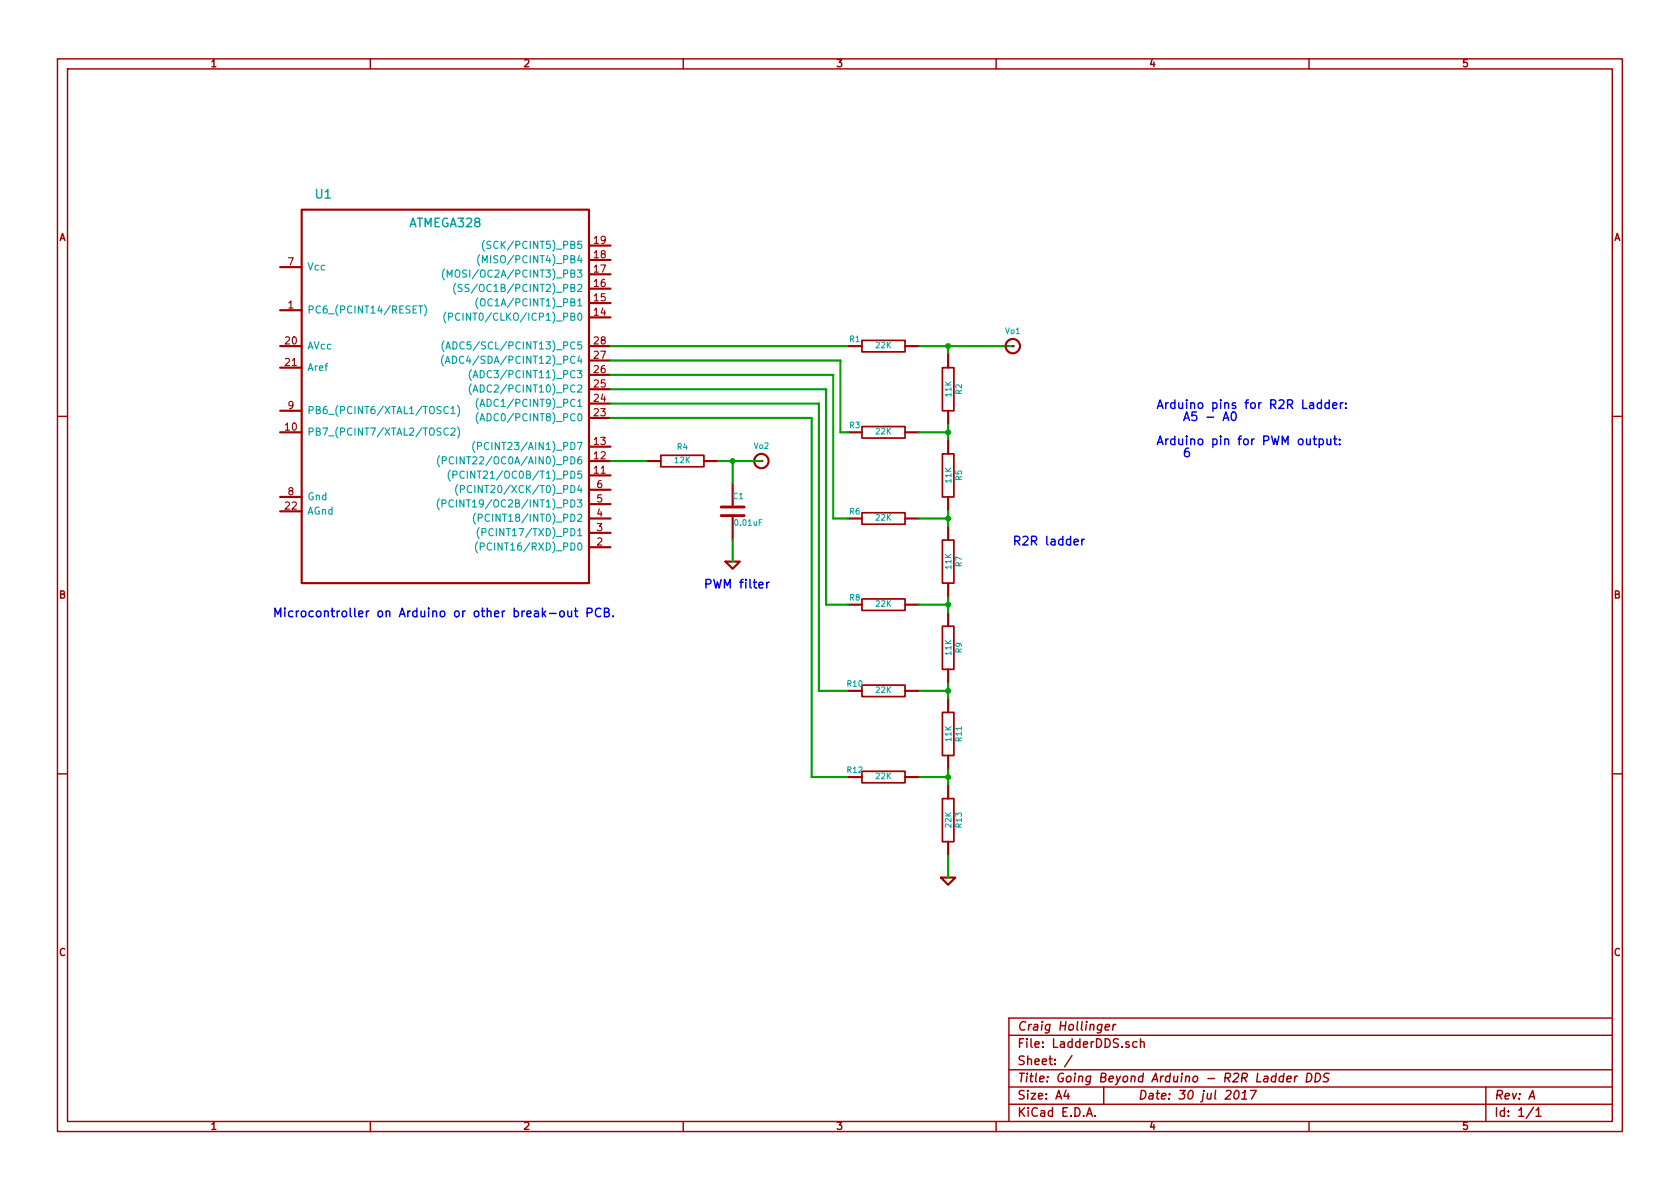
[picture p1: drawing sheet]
<svg xmlns="http://www.w3.org/2000/svg" width="297mm" height="210mm" viewBox="0 0 297 210" stroke-linecap="round" stroke-linejoin="round" font-family="sans-serif">
<g fill="none" stroke="#a00000" stroke-width=".25">
<path d="M10.2 10.4h276.6v189.7h-276.6zM11.9 12.2h273.2v186.1h-273.2zM65.5 10.4v1.8M120.8 10.4v1.8M176.1 10.4v1.8M231.4 10.4v1.8M10.2 73.6h1.7M285.1 73.6h1.7M10.2 136.8h1.7M285.1 136.8h1.7M65.5 198.3v1.8M120.8 198.3v1.8"/>
<path d="M176.1 198.3v1.8M178.4 183.1h106.7M178.4 189.2h106.7M178.4 195.3h106.7M178.4 192.2h106.7M188.5 192.8l-.4 1h1M188.8 193.3v1.1M189.5 186.7l-1.3 1.9M192.1 197.4l.5-1.5 .5 1.5M192.3 197h.7M193.6 197.3v.1M195.1 192.2v3.1"/>
<path d="M195.4 181.7l.8-.2-.1-.3h-.6l-.1 .8 .2 .2 .4-.1M196.8 181.1l-.1 1.1M197.3 181.1l-.3 .1-.2 .3M201 184.3a.48 .48 0 0 0-.6 0v.8l.2 .1 .4-.1M201.7 184.3a.36 .36 0 0 1 .6 .1v.8M201.7 183.7v1.5M218.4 193l.4-.2a.88 .88 0 0 1-.3 1.6l-.3-.3a1.19 1.19 0 0 1 .2-1.1zM219.5 194.4h.9M219.7 193.3l.5-.5-.2 1.6M221.1 192.8h1l-.8 1.6M226.9 190.4l-.1-.1a.52 .52 0 0 0-.6 .3v.6l.2 .1 .4-.1M227 189.8l-.2 1.5"/>
<path d="M227.5 190.8l.8-.1-.1-.3h-.5l-.2 .7 .2 .2 .4-.1M229 190.3l-.1 1M229.4 190.3l-.3 .1-.2 .2M231.1 189.8a.76 .76 0 0 1 .9 .5 .76 .76 0 0 1-.5 .9l-.5 .1zM231.4 198.3v1.8M232.7 189.8a.76 .76 0 0 1 .8 .5 .76 .76 0 0 1-.4 .9l-.6 .1zM235 189.9a.61 .61 0 0 0-.9 .2l.1 .3 .4 .2a.36 .36 0 0 1 .3 .4 .36 .36 0 0 1-.4 .3l-.6-.1M262.7 192.2v6.1M270.3 194.4l.7-1.6 .3 1.6M271.1 195.8l-1.3 2M271.6 196.3l.4-.4v1.5M271.6 197.4h.9"/>
<path d="M285.1 180h-106.7v18.3"/>
</g>
<g fill="none" stroke="#a00000" stroke-width=".38">
<path d="M53.3 37.1h50.8v66h-50.8zM49.5 54.9h3.8M49.5 47.2h3.8M104.1 56.1h3.8M104.1 53.6h3.8M104.1 51h3.8M104.1 48.5h3.8M104.1 46h3.8M104.1 43.4h3.8M49.5 72.6h3.8M49.5 76.4h3.8M49.5 61.2h3.8"/>
<path d="M49.5 65h3.8M104.1 61.2h3.8M104.1 79h3.8M104.1 73.9h3.8M104.1 71.4h3.8M104.1 68.8h3.8M104.1 66.3h3.8M104.1 63.7h3.8M149.9 76.4h2.5M149.9 61.2h2.5M160 76.4h2.6M160 61.2h2.6"/>
<path d="M167.6 62.5v2.5M167.6 72.6v2.6M167.6 77.7v2.6M49.5 87.9h3.8M49.5 90.4h3.8M104.1 96.8h3.8M104.1 94.2h3.8M104.1 91.7h3.8M104.1 89.1h3.8M104.1 86.6h3.8M104.1 84.1h3.8M104.1 81.5h3.8"/>
<path d="M149.9 91.7h2.5M160 91.7h2.6M167.6 87.9v2.5M167.6 93v2.5M149.9 106.9h2.5M160 106.9h2.6M167.6 103.1v2.6M167.6 108.2v2.5M167.6 118.4v2.5M149.9 122.2h2.5M149.9 137.4h2.5M160 122.2h2.6"/>
<path d="M160 137.4h2.6M167.6 123.4v2.6M167.6 133.6v2.5M167.6 138.7v2.5M166.4 155.2h2.5l-1.3 1.3zM167.6 148.8v2.6"/>
<circle cx="179.1" cy="61.2" r="1.27"/>
</g>
<g fill="none" stroke="#00a0a0" stroke-width=".2">
<path d="M74 54.1h.7M74.4 54.1v1.3M75 53.9a1.47 1.47 0 0 1 0 1.9M78.6 47.6a1.47 1.47 0 0 0 0 1.9M78.8 55.2a1.47 1.47 0 0 0 0 1.9M79.1 49v-1.3l.4 1 .4-1v1.3M79.3 56h.6l.1-.5-.2-.1h-.5v1.2M80.6 50.1a1.47 1.47 0 0 0 0 1.9M81.3 55.5a.5 .5 0 0 0-.6 0 .5 .5 0 0 0-.2 .6 .45 .45 0 0 0 .3 .5 .45 .45 0 0 0 .5-.1M81.7 50.4l-.5-.1-.1 .1v.4l.6 .3v.2l-.2 .3-.5-.1M82.9 50.4l-.5-.1-.1 .1v.4l.6 .3v.2l-.2 .3-.5-.1M84.5 52.6a1.47 1.47 0 0 0 0 2"/>
<path d="M84.8 45a1.47 1.47 0 0 0 0 2M85 53l.2-.2a.45 .45 0 0 1 .6 .5v.4l-.2 .3h-.5a1.02 1.02 0 0 1-.1-1zM85.3 46.5v-1.3l.4 .9 .4-.9v1.3M85.6 42.5a1.47 1.47 0 0 0 0 1.9M86.8 42.7h-.5l-.2 .1 .1 .4 .5 .3 .1 .2-.2 .2h-.5M78.4 62.8a1.47 1.47 0 0 0 0 1.9M78.5 60.3a1.47 1.47 0 0 0 0 1.9M78.7 64.3l.4-1.3 .5 1.3M78.8 61.7l.4-1.3 .5 1.3M78.9 63.9h.6M78.9 61.4h.6M79.2 72a.5 .5 0 0 0-.6 0 .5 .5 0 0 0-.1 .6 .45 .45 0 0 0 .2 .5 .45 .45 0 0 0 .5-.1"/>
<path d="M79.2 75.8a.5 .5 0 0 0-.6 0 .5 .5 0 0 0-.1 .6 .45 .45 0 0 0 .2 .5 .45 .45 0 0 0 .5-.1M79.8 72.3l.3-.4v1.2M79.8 75.8l.4-.1 .3 .4-.8 .9h.8M79.8 73.1h.7M80 63a.64 .64 0 0 1 .7 .6 .64 .64 0 0 1-.7 .7zM80.1 60.4a.64 .64 0 0 1 .7 .7 .64 .64 0 0 1-.7 .6zM80.9 71.7a1.47 1.47 0 0 1 0 1.9M80.9 75.5a1.47 1.47 0 0 1 0 1.9M83.3 67.9a1.47 1.47 0 0 0 0 1.9M83.3 65.3a1.47 1.47 0 0 0 0 2M83.6 69.3l.4-1.2 .5 1.2M83.6 66.8l.4-1.3 .5 1.3"/>
<path d="M83.8 69h.6M83.8 66.4h.6M83.9 78a1.47 1.47 0 0 0 0 2M84.4 78.9l.6-.1 .1-.4-.2-.2h-.5v1.3M84.6 73a1.47 1.47 0 0 0 0 1.9M84.6 70.4a1.47 1.47 0 0 0 0 2M84.9 74.4l.4-1.3 .4 1.3M84.9 71.9l.4-1.3 .4 1.3M85 74.1h.6M85 71.5h.6M77.7 88.2a1.47 1.47 0 0 0 0 1.9M77.7 80.6a1.47 1.47 0 0 0 0 1.9"/>
<path d="M78.2 89h.6v-.5l-.2-.1h-.4v1.3M78.2 81.4h.6l.1-.5-.2-.1h-.5v1.2M79.6 83.1a1.47 1.47 0 0 0 0 2M80.1 84l.6-.1v-.5l-.1-.1h-.5v1.3M80.1 88.5a.5 .5 0 0 0-.6 0 .5 .5 0 0 0-.1 .6 .45 .45 0 0 0 .2 .5 .45 .45 0 0 0 .5-.1M80.2 80.9a.5 .5 0 0 0-.6 0 .5 .5 0 0 0-.2 .6 .45 .45 0 0 0 .3 .5 .45 .45 0 0 0 .5-.1M80.9 85.7a1.47 1.47 0 0 0 0 1.9M81.4 86.5h.6l.1-.5-.2-.2h-.5v1.3M82.1 83.4a.5 .5 0 0 0-.7 0 .5 .5 0 0 0-.1 .6 .45 .45 0 0 0 .2 .5 .45 .45 0 0 0 .6-.1M83.4 86a.5 .5 0 0 0-.6 0 .5 .5 0 0 0-.2 .6 .45 .45 0 0 0 .3 .5 .45 .45 0 0 0 .5-.1M84.1 90.7a1.47 1.47 0 0 0 0 2M84.4 95.8a1.47 1.47 0 0 0 0 2"/>
<path d="M84.6 91.6l.6-.1v-.4l-.2-.2h-.4v1.3M84.7 93.3a1.47 1.47 0 0 0 0 1.9M84.9 96.7l.6-.1 .1-.5-.2-.1h-.5v1.3M85.2 94.1h.6l.1-.5-.2-.1h-.5v1.2"/>
</g>
<path d="M152.4 60.2h7.6v2h-7.6zM152.4 75.4h7.6v2.1h-7.6zM166.6 65h2.1v7.6h-2.1zM152.4 90.7h7.6v2h-7.6zM166.6 80.3h2.1v7.6h-2.1zM166.6 95.5h2.1v7.6h-2.1zM152.4 105.9h7.6v2h-7.6zM166.6 110.7h2.1v7.7h-2.1zM152.4 121.2h7.6v2h-7.6zM152.4 136.4h7.6v2h-7.6zM166.6 126h2.1v7.6h-2.1zM166.6 141.2h2.1v7.6h-2.1z" fill="none" stroke="#a00000" stroke-width=".3"/>
<g fill="none" stroke="#00a000" stroke-width=".38">
<path d="M107.9 61.2h42M107.9 63.7h40.7v12.7h1.3M107.9 66.3h39.4v25.4h2.6M107.9 68.8h38.1v38.1h3.9M107.9 71.4h36.9v50.8h5.1M107.9 73.9h35.6v63.5h6.4M162.6 61.2h16.5M162.6 76.4h5M167.6 61.2v1.3M167.6 75.2v2.5M162.6 91.7h5M167.6 90.4v2.6"/>
<path d="M162.6 106.9h5M167.6 105.7v2.5M162.6 122.2h5M162.6 137.4h5M167.6 120.9v2.5M167.6 136.1v2.6M167.6 151.4v3.8"/>
</g>
<g fill="#00a000" stroke="#00a000" stroke-width=".25">
<circle cx="167.6" cy="76.4" r=".41"/>
<circle cx="167.6" cy="91.7" r=".41"/>
<circle cx="167.6" cy="106.9" r=".41"/>
<circle cx="167.6" cy="122.2" r=".41"/>
<circle cx="167.6" cy="137.4" r=".41"/>
</g>
<circle cx="179.1" cy="61.2" r=".19" fill="#a00000"/>
<circle cx="167.6" cy="61.2" r=".41" fill="#00a000" stroke="#00a000" stroke-width=".25"/>
<path d="M127.5 91.2h4.1M127.5 89.7h4.1" fill="none" stroke="#a00000" stroke-width=".51"/>
<g fill="none" stroke="#a00000" stroke-width=".38">
<path d="M114.3 81.5h2.5M124.5 81.5h2.5M129.5 85.3v4.4M129.5 91.2v4.3"/>
<circle cx="134.6" cy="81.5" r="1.27"/>
</g>
<path d="M116.8 80.5h7.7v2h-7.7z" fill="none" stroke="#a00000" stroke-width=".3"/>
<circle cx="134.6" cy="81.5" r=".19" fill="#a00000"/>
<path d="M107.9 81.5h6.4M127 81.5h7.6M129.5 81.5v3.8M129.5 95.5v3.8" fill="none" stroke="#00a000" stroke-width=".38"/>
<circle cx="129.5" cy="81.5" r=".41" fill="#00a000" stroke="#00a000" stroke-width=".25"/>
<path d="M128.3 99.3h2.5l-1.3 1.3z" fill="none" stroke="#a00000" stroke-width=".38"/>
<g fill="none" stroke="#00f" stroke-width=".25">
<path d="M210.2 79.2a.62 .62 0 0 0-.8 .7v.6l.3 .3 .5-.2v-.6a.48 .48 0 0 0-.7 0l-.1 .1M213.4 73.8h1.2M216.3 74.4l.5-1.6 .5 1.6M216.4 73.9h.7M217.8 73l.3-.2a.86 .86 0 0 1 .5 .8 .86 .86 0 0 1-.4 .8 .81 .81 0 0 1-.4-1.4zM232.2 77.6h.6M232.4 77.1v1.3l.4 .2M233.2 77.7a.48 .48 0 0 1 .7 .1v.7l-.2 .1h-.5M233.2 77.6v1.5M233.6 71.3a.48 .48 0 0 0-.6 .1v.7l.2 .1h.4M233.6 70.7v1.5M234.6 77.6v.8a.39 .39 0 0 0 .7 .1"/>
<path d="M235 71.3a.48 .48 0 0 0-.7 .1v.7l.3 .1h.4M235 70.7v1.5M235.3 77.6v1M235.6 71.7l.8-.1-.1-.3-.4-.1-.3 .2 .1 .8h.6M235.8 77.6h.6M236 77.1v1.3l.4 .2M236.9 78.5v.1M236.9 77.7v.1M237 71.2v1M237.4 71.2l-.2 .1-.2 .2M237.9 72.1v.1M237.9 71.3v.1"/>
<path d="M189.9 95.9l.8-.2-.1-.3-.5-.1-.2 .3 .1 .7h.6M191.3 95.3v1.1M191.7 95.3l-.3 .1-.1 .3M97.2 108.5h1.1M99 108.2l.3-.2 .4 .2v.7l-.2 .2-.5-.2zM100.4 108v.9a.39 .39 0 0 0 .7 0M101.1 108v1.1M101.6 108h.6M101.8 107.5v1.4l.4 .2M103.8 108.4l.7-.1 .2-.3-.1-.3-.2-.2h-.6v1.6M106.2 107.7a.63 .63 0 0 0-.7 0 .63 .63 0 0 0-.2 .7 .6 .6 0 0 0 .3 .6 .6 .6 0 0 0 .6-.1M106.9 108.3h.5l.2-.2 .1-.3-.2-.2-.6-.1v1.6h.5l.3-.3a.41 .41 0 0 0-.3-.5"/>
<path d="M108.4 108.9v.2M135.6 103v1M136 103h-.3l-.1 .3"/>
</g>
<g font-size="2.1" fill="#00a0a0">
<text x="55.8" y="35.2">U1</text>
<text x="72.4" y="40.3">ATMEGA328</text>
</g>
<g font-size="2.1" fill="#00f">
<text x="204.5" y="72.4">Arduino pins for R2R Ladder:</text>
<text x="206.8" y="74.5">A5 - A0</text>
<text x="204.5" y="78.8">Arduino pin for PWM output:</text>
<text x="179.1" y="96.5">R2R ladder</text>
<text x="124.5" y="104.1">PWM filter</text>
<text x="48.3" y="109.2">Microcontroller on Arduino or other break-out PCB.</text>
</g>
<g font-size="2.1" fill="#a00000">
<text x="179.9" y="185.4">File: LadderDDS.sch</text>
<text x="179.9" y="182.3">Craig Hollinger</text>
<text x="179.9" y="191.5">Title: Going Beyond Arduino - R2R Ladder DDS</text>
<text x="179.9" y="188.4">Sheet: /</text>
<text x="179.9" y="197.6">KiCad E.D.A.</text>
<text x="179.9" y="194.5">Size: A4</text>
<text x="201.2" y="194.5">Date: 30 jul 2017</text>
<text x="264.2" y="194.5">Rev: A</text>
<text x="264.2" y="197.6">Id: 1/1</text>
</g>
<g font-size="1.8" fill="#a00000">
<text x="37.3" y="11.9">1</text>
<text x="92.7" y="11.9">2</text>
<text x="148" y="11.9">3</text>
<text x="203.3" y="11.9">4</text>
<text x="258.6" y="11.9">5</text>
<text x="10.4" y="42.7">A</text>
<text x="51" y="47">7</text>
<text x="105.1" y="45.7">18</text>
<text x="105.1" y="43.2">19</text>
<text x="285.3" y="42.7">A</text>
<text x="105.1" y="53.3">15</text>
<text x="105.1" y="50.8">16</text>
<text x="105.1" y="48.3">17</text>
<text x="51" y="54.6">1</text>
<text x="105.1" y="55.9">14</text>
<text x="50.5" y="61">20</text>
<text x="50.5" y="64.8">21</text>
<text x="105.1" y="63.5">27</text>
<text x="105.1" y="61">28</text>
<text x="105.1" y="71.1">24</text>
<text x="105.1" y="68.6">25</text>
<text x="105.1" y="66">26</text>
<text x="50.5" y="76.2">10</text>
<text x="51" y="72.4">9</text>
<text x="105.1" y="73.7">23</text>
<text x="105.1" y="83.8">11</text>
<text x="105.1" y="81.3">12</text>
<text x="105.1" y="78.7">13</text>
<text x="51" y="87.6">8</text>
<text x="105.6" y="88.9">5</text>
<text x="105.6" y="86.4">6</text>
<text x="50.5" y="90.2">22</text>
<text x="105.6" y="94">3</text>
<text x="105.6" y="91.4">4</text>
<text x="105.6" y="96.5">2</text>
<text x="10.4" y="105.9">B</text>
<text x="285.3" y="105.9">B</text>
<text x="10.4" y="169.1">C</text>
<text x="285.3" y="169.1">C</text>
<text x="37.3" y="199.8">1</text>
<text x="92.7" y="199.8">2</text>
<text x="148" y="199.8">3</text>
<text x="203.3" y="199.8">4</text>
<text x="258.6" y="199.8">5</text>
</g>
<g font-size="1.8" fill="#00a0a0">
<text x="54.4" y="47.9">Vcc</text>
<text x="86.2" y="46.6">(MISO/PCINT4)_PB4</text>
<text x="87" y="44.1">(SCK/PCINT5)_PB5</text>
<text x="80.8" y="49.1">(MOSI/OC2A/PCINT3)_PB3</text>
<text x="83" y="51.7">(SS/OC1B/PCINT2)_PB2</text>
<text x="54.4" y="55.5">PC6_(PCINT14/RESET)</text>
<text x="81.3" y="56.8">(PCINT0/CLKO/ICP1)_PB0</text>
<text x="85.8" y="54.2">(OC1A/PCINT1)_PB1</text>
<text x="54.4" y="61.8">AVcc</text>
<text x="54.4" y="65.7">Aref</text>
<text x="80.7" y="64.4">(ADC4/SDA/PCINT12)_PC4</text>
<text x="80.9" y="61.8">(ADC5/SCL/PCINT13)_PC5</text>
<text x="84.9" y="69.5">(ADC2/PCINT10)_PC2</text>
<text x="84.9" y="66.9">(ADC3/PCINT11)_PC3</text>
<text x="54.4" y="73.3">PB6_(PCINT6/XTAL1/TOSC1)</text>
<text x="54.4" y="77.1">PB7_(PCINT7/XTAL2/TOSC2)</text>
<text x="85.9" y="74.5">(ADC0/PCINT8)_PC0</text>
<text x="85.9" y="72">(ADC1/PCINT9)_PC1</text>
<text x="80.3" y="82.2">(PCINT22/OC0A/AIN0)_PD6</text>
<text x="85.7" y="79.6">(PCINT23/AIN1)_PD7</text>
<text x="54.4" y="88.5">Gnd</text>
<text x="80.5" y="89.8">(PCINT19/OC2B/INT1)_PD3</text>
<text x="82.3" y="84.7">(PCINT21/OC0B/T1)_PD5</text>
<text x="83.5" y="87.2">(PCINT20/XCK/T0)_PD4</text>
<text x="54.4" y="91.1">AGnd</text>
<text x="85.9" y="92.3">(PCINT18/INT0)_PD2</text>
<text x="86.2" y="94.9">(PCINT17/TXD)_PD1</text>
<text x="86" y="97.4">(PCINT16/RXD)_PD0</text>
</g>
<g font-size="1.4" fill="#00a0a0">
<text x="177.8" y="59.1">Vo1</text>
<text x="150.2" y="60.5">R1</text>
<text x="154.9" y="61.6">22K</text>
<text x="168.2" y="70.1" transform="rotate(-90 168.2 70.1)">11K</text>
<text x="170.1" y="69.7" transform="rotate(-90 170.1 69.7)">R2</text>
<text x="150.2" y="75.8">R3</text>
<text x="154.9" y="76.9">22K</text>
<text x="119.3" y="81.9">12K</text>
<text x="119.8" y="79.6">R4</text>
<text x="133.3" y="79.4">Vo2</text>
<text x="129.6" y="88.3">C1</text>
<text x="168.2" y="85.3" transform="rotate(-90 168.2 85.3)">11K</text>
<text x="170.1" y="85" transform="rotate(-90 170.1 85)">R5</text>
<text x="130" y="93">0.01uF</text>
<text x="150.2" y="91">R6</text>
<text x="154.9" y="92.1">22K</text>
<text x="168.2" y="100.6" transform="rotate(-90 168.2 100.6)">11K</text>
<text x="170.1" y="100.2" transform="rotate(-90 170.1 100.2)">R7</text>
<text x="150.2" y="106.2">R8</text>
<text x="154.9" y="107.3">22K</text>
<text x="168.2" y="115.8" transform="rotate(-90 168.2 115.8)">11K</text>
<text x="170.1" y="115.4" transform="rotate(-90 170.1 115.4)">R9</text>
<text x="149.8" y="121.5">R10</text>
<text x="154.9" y="122.6">22K</text>
<text x="168.2" y="131.1" transform="rotate(-90 168.2 131.1)">11K</text>
<text x="170.1" y="131.1" transform="rotate(-90 170.1 131.1)">R11</text>
<text x="149.8" y="136.7">R12</text>
<text x="154.9" y="137.8">22K</text>
<text x="168.2" y="146.3" transform="rotate(-90 168.2 146.3)">22K</text>
<text x="170.1" y="146.3" transform="rotate(-90 170.1 146.3)">R13</text>
</g>
</svg>
